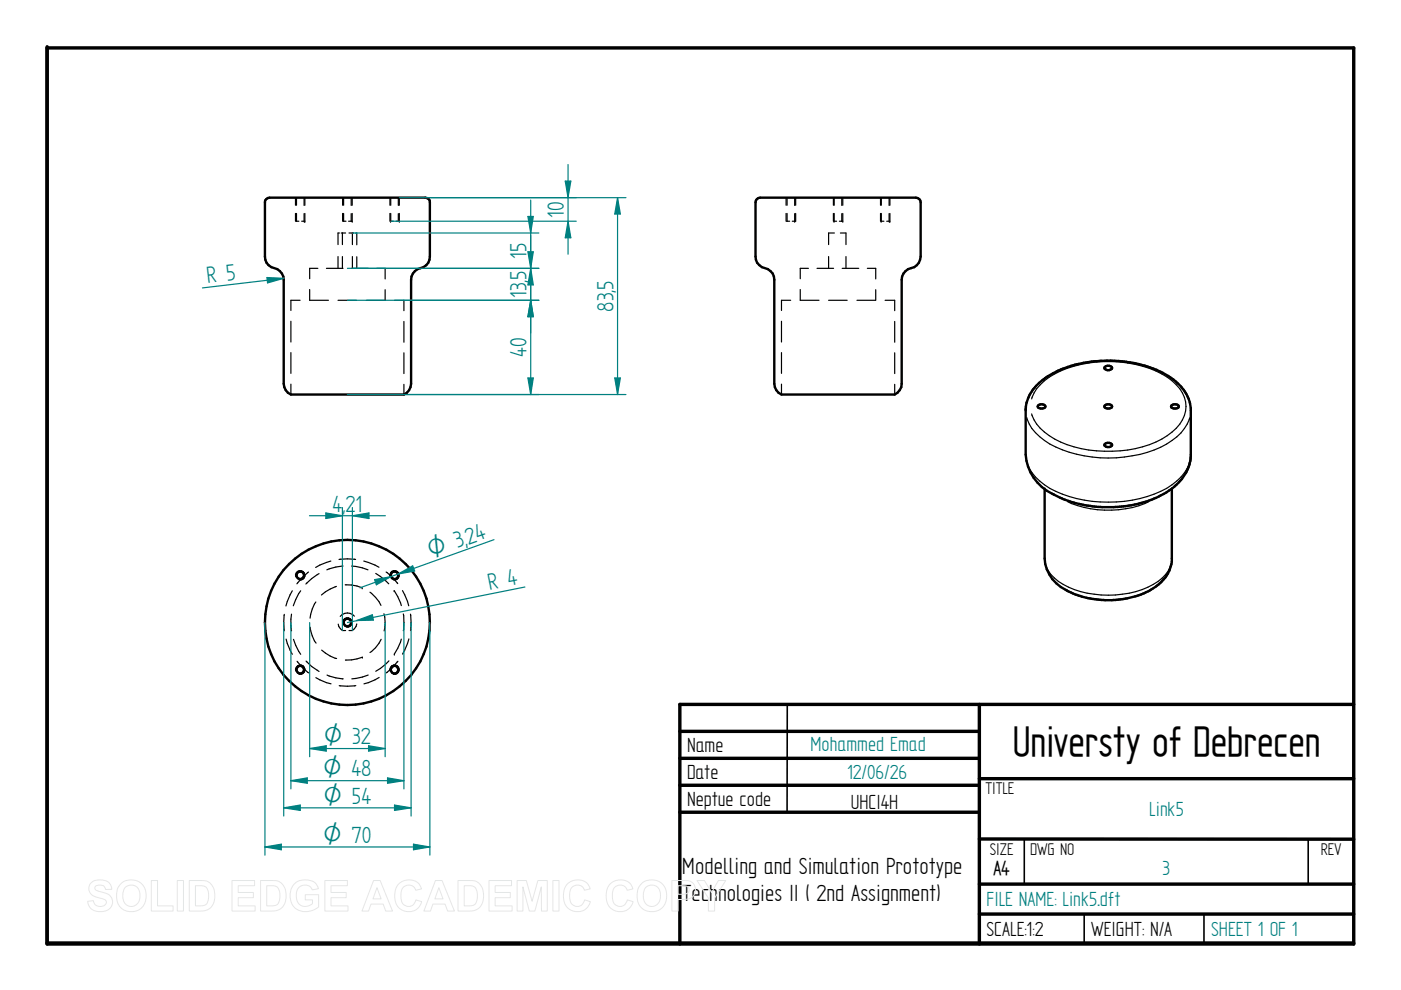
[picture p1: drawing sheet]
<svg xmlns="http://www.w3.org/2000/svg" width="297mm" height="210mm" viewBox="0 0 297 210" stroke-linecap="round" stroke-linejoin="round" font-family="sans-serif">
<path d="M10 9.9v190.3h277v-190h-277M144.1 155.1h63.5M207.6 149.4v50.8M287 149.4h-142.9v50.8M144.1 160.8h63.5M144.1 166.5h63.5M144.1 172.2h63.5M207.6 165.1h79.4M207.6 177.9h79.4M10 199.9h277M207.6 187.5h79.4M207.6 193.8h79.4" fill="none" stroke="#000" stroke-width=".72"/>
<path d="M166.9 149.4v22.8M217.2 178.1v9.4M277.4 178.1v9.4M229.9 193.8v6.4M255.3 193.8v6.4" fill="none" stroke="#000" stroke-width=".34"/>
<g fill="none" stroke="#000" stroke-width=".25">
<path d="M62.7 45.3v1.6M62.7 41.9v1.6M62.8 46.9h.6M62.9 41.9v1.6M62.9 45.3v1.6M64.5 45.3v1.6h-.5M64.5 41.9v1.7M64.5 46.9h.1M64.6 46.9h.1M64.6 41.9v1.6M64.6 45.3v1.6M67.4 56.9h-1.7v2.2"/>
<path d="M69.2 56.9h3.5M71.7 54.4v2.5M72 49.4h-.3v2.5M72.3 49.4h1M72.6 49.4v2.5M72.6 54.4v2.5M72.6 45.3v1.6M72.6 41.9v1.6M72.8 46.9h.6M72.9 41.9v1.6M72.9 45.3v1.6M73.9 46.9h.6"/>
<path d="M74 49.4h1M74.5 41.9v1.7M74.5 45.3v1.6M74.5 56.9h3.6M74.7 46.9h.1M74.7 41.9v1.6M74.7 45.3v1.6M74.7 49.4v2.5M74.7 54.4v2.5M75.4 49.4h.2v2.5M75.6 54.4v2.5M79.9 56.9h1.8v2.2"/>
<path d="M82.7 45.3v1.6M82.7 41.9v1.6M82.8 46.9h.1M82.8 45.3v1.6h.6M82.8 41.9v1.6M84.5 41.9v1.7M84.5 45.3v1.6M84.5 46.9h-.5M84.7 46.9h.1M84.7 41.9v1.6M84.7 45.3v1.6M166.7 45.3v1.6"/>
<path d="M166.7 41.9v1.6M166.8 46.9h.6M166.9 41.9v1.6M166.9 45.3v1.6M168 46.9h.5M168.5 46.9h.1M168.5 41.9v1.7M168.5 45.3v1.6M168.7 45.3l-.1 1.6M168.7 41.9v1.6M171.4 56.9h-1.7v2.2M173.2 56.9h3.5"/>
<path d="M175.7 54.4v2.5M176.7 45.3v1.6M176.7 41.9v1.6M176.8 46.9h.1M176.9 45.3v1.6h.5M176.9 41.9v1.6M176.9 49.4h-1.2v2.5M178.2 49.4h1.2v2.5M178.5 41.9v1.7M178.5 45.3v1.6M178.6 56.9h3.5M178.6 46.9h-.6"/>
<path d="M178.7 46.9h.1M178.7 41.9v1.6M178.7 45.3v1.6M179.4 54.4v2.5M183.9 56.9h1.8v2.2M186.7 45.3v1.6M186.7 41.9v1.6M186.8 46.9h.1M186.9 45.3v1.6h.5M186.9 41.9v1.6M188.5 45.3v1.6h-.5M188.5 41.9v1.7"/>
<path d="M188.5 46.9h.1M188.7 46.9h.1M188.7 41.9v1.6M188.7 45.3v1.6M61.7 68.1v4.4M61.7 74.8v4.4M63.6 63.7h-1.9v2.1M65.7 61.4v2.3h3.9M71.7 63.7h3.9M77.7 63.7h3.9M81.7 61.4v2.3M83.6 63.7h2v2.2"/>
<path d="M85.6 68.2v4.4M85.6 74.8v4.4M165.7 68.1v4.4M165.7 74.8v4.4M167.6 63.7h-1.9v2.1M169.7 61.4v2.3h3.9M175.7 63.7h3.9M181.7 63.7h3.9M185.7 61.4v2.3M187.7 63.7h2v2.2M189.7 68.2v4.4M189.7 74.8v4.4"/>
<path d="M61.7 81.4v2.3M85.6 81.5v2.2M165.7 81.4v2.3M189.7 81.5v2.2M217.7 88.6a10.4 10.4 0 0 0 6.2 6.2 27.5 27.5 0 0 0 23.5-.7 9.7 9.7 0 0 0 4.8-5.5M218.7 84.6a10.2 10.2 0 0 1 6.2-5.9 26.1 26.1 0 0 1 21.4 .6 9.4 9.4 0 0 1 5.1 5.9 7.3 7.3 0 0 1-3.9 7.2 24.3 24.3 0 0 1-16.7 3 17.2 17.2 0 0 1-11-5.5l-1.1-2.1M252.2 98a10.4 10.4 0 0 1-6.1 6.2 27.9 27.9 0 0 1-23.5-.7 10.1 10.1 0 0 1-4.9-5.5M252.5 87h.1M70.1 119l-2.3 .8-.9 .5M71.9 118.6l1.8-.1 1.7 .1M77.1 119l2.4 .8 .8 .5M221.8 120a9.2 9.2 0 0 0 6 5 21.4 21.4 0 0 0 16.7-1.1 7.5 7.5 0 0 0 3.7-3.9"/>
<path d="M226.3 106.3a21.4 21.4 0 0 0 17.2 .1M60.3 130.3l-.1 1.7 .1 1.7M60.7 135.5l.2 .9 1.1 2.3M61.8 130.2l-.1 2.5 .1 1.1M62 125.3l-1.4 3.2M62.2 135.6l.5 1.2 1.1 1.9M62.7 122.3a.99 .99 0 0 1 .8-1.3 .99 .99 0 0 1 1.1 1 .99 .99 0 0 1-1.2 .9M63.8 125.3l-1.1 1.8-.5 1.3M65.4 121.3l-2.5 2.5M65.7 133a7.6 7.6 0 0 0 1.3 3.4M67 127.6a7.7 7.7 0 0 0-1.3 3.5M67.6 121.6l-1.5 1.1-1.2 1.1"/>
<path d="M68.2 137.8a7.3 7.3 0 0 0 3.2 1.8M71.3 124.3a9.2 9.2 0 0 0-3.1 1.9M71.7 132.3a1.46 1.46 0 0 0 1.6 1.4M72.7 132.2a.99 .99 0 0 1 .8-1.2 .99 .99 0 0 1 1.1 1 .99 .99 0 0 1-1.2 .9M72.7 120l-1.5 .2-1.9 .6M73.2 124a8.1 8.1 0 0 1 3.6 .6M74.5 120l2.3 .4 1.2 .4M75.1 130.6a1.97 1.97 0 0 0-3 .1M75.6 132.3a1.53 1.53 0 0 1-1.6 1.4M76.8 124.6h.1M76.8 139.4a8.7 8.7 0 0 1-3.6 .6M76.8 139.3h.1"/>
<path d="M78.4 125.6a8 8 0 0 1 2.4 2.8M79.7 121.6l.9 .6 1.8 1.6M80.8 135.6a6.8 6.8 0 0 1-2.4 2.7M81.4 130.1a7.2 7.2 0 0 1 0 3.7M81.9 121.3l1.3 1.1 1.1 1.3M82.7 122.3a.99 .99 0 0 1 .8-1.3 .99 .99 0 0 1 1.1 1 .99 .99 0 0 1-1.2 .9M83.6 125.2h.1M83.6 138.7h.1M83.6 125.3l.7 1.2 .8 1.9M85.1 135.5l-.8 2-.7 1.2M85.3 125.2l1.1 2.3 .3 .9M85.5 130.2l.1 1.8-.1 1.7"/>
<path d="M86.7 135.5l-1.4 3.2M87 130.2l.2 1.8-.2 1.7M62.7 142.2a1.01 1.01 0 0 1 .9-1.2 1.01 1.01 0 0 1 1.1 1.1 1.01 1.01 0 0 1-1.3 .9M63 140.2l1.1 1.3 1.3 1.2M64.9 140.2l1.2 1.1 1.5 1.1M67 143.7l2.2 1 1 .3M69.3 143.1l1.9 .6 1.6 .2M71.9 145.4l1.8 .1 1.7-.1M78.1 143.1l-1.3 .5-2.2 .3M80.4 143.6l-2.3 1.1-.9 .3M82.5 140.1l-1.9 1.6-.9 .6M82.7 142.2a1.01 1.01 0 0 1 .9-1.2 1.01 1.01 0 0 1 1.1 1.1 1.01 1.01 0 0 1-1.3 .9"/>
<path d="M84.4 140.2l-1.2 1.3-1.3 1.2"/>
</g>
<g fill="none" stroke="#000" stroke-width=".51">
<path d="M56.5 42.2l.6-.3h33.1a.94 .94 0 0 1 .9 1v11.5a2.65 2.65 0 0 1-2.6 2.7 2.61 2.61 0 0 0-1.3 2.2v22.1a2.56 2.56 0 0 1-1.6 2.3h-23.9a2.56 2.56 0 0 1-1.5-2.3v-22.1a2.84 2.84 0 0 0-2.7-2.7 2.4 2.4 0 0 1-1.3-2.2v-11.5v-.4zM160.5 42.2l.7-.3h33a1.01 1.01 0 0 1 1 1v11.5a2.83 2.83 0 0 1-2.7 2.7 2.61 2.61 0 0 0-1.3 2.2v22.1a2.62 2.62 0 0 1-1.5 2.3h-24a2.56 2.56 0 0 1-1.5-2.3v-22.1a2.84 2.84 0 0 0-2.7-2.7 2.4 2.4 0 0 1-1.3-2.2v-11.5zM234.2 77.8a1.01 1.01 0 0 1 1.6 .2 .94 .94 0 0 1-1.7 0zM220.1 86a1.01 1.01 0 0 1 1.6 .2 .99 .99 0 0 1-1.7 0zM220.3 81.2a22.5 22.5 0 0 1 15.6-4.7 21.6 21.6 0 0 1 13.9 4.8 7.9 7.9 0 0 1 2.7 5.7v9.4a10.1 10.1 0 0 1-6.1 8.5 26.2 26.2 0 0 1-23.3-.2 9.9 9.9 0 0 1-5.6-8.3v-9.7a8 8 0 0 1 2.8-5.5zM234.2 94.1a1.01 1.01 0 0 1 1.6 .3 .99 .99 0 0 1-1.7 0zM234.2 86a1.01 1.01 0 0 1 1.6 .2 .99 .99 0 0 1-1.7 0zM248.4 86a1.01 1.01 0 0 1 1.5 .2 .99 .99 0 0 1-1.6 0zM221.5 103.6v14.8a8.6 8.6 0 0 0 5.6 7.2 19.3 19.3 0 0 0 17.8-1.1 7.3 7.3 0 0 0 3.6-6.1v-14.8"/>
<circle cx="63.7" cy="122" r=".81"/>
<circle cx="73.6" cy="132" r="17.5"/>
<circle cx="73.7" cy="132" r=".8"/>
<circle cx="83.6" cy="122" r=".81"/>
<circle cx="63.7" cy="142" r=".81"/>
<circle cx="83.6" cy="142" r=".81"/>
</g>
<path d="M56.2 132v49.3M91.1 132v49.3M56.2 179.6l3.4-.6v1.2z" fill="none" stroke="#008080" stroke-width=".25"/>
<path d="M56.2 179.6l3.4-.6v1.2z" fill="#008080"/>
<path d="M87.7 179l3.4 .6-3.4 .6z" fill="none" stroke="#008080" stroke-width=".25"/>
<path d="M87.7 179l3.4 .6-3.4 .6z" fill="#008080"/>
<path d="M60.2 132v41M87.2 132v41M56.2 179.6h34.9M60.2 171.3l3.5-.6v1.1z" fill="none" stroke="#008080" stroke-width=".25"/>
<path d="M60.2 171.3l3.5-.6v1.1z" fill="#008080"/>
<path d="M83.6 170.7l3.6 .6-3.6 .5z" fill="none" stroke="#008080" stroke-width=".25"/>
<path d="M83.6 170.7l3.6 .6-3.6 .5z" fill="#008080"/>
<path d="M61.7 132v35.3M85.6 132v35.3M60.2 171.3h27M61.7 165.5l3.4-.6v1.2z" fill="none" stroke="#008080" stroke-width=".25"/>
<path d="M61.7 165.5l3.4-.6v1.2z" fill="#008080"/>
<path d="M82.2 164.9l3.4 .6-3.4 .6z" fill="none" stroke="#008080" stroke-width=".25"/>
<path d="M82.2 164.9l3.4 .6-3.4 .6z" fill="#008080"/>
<path d="M65.7 132v28.4M81.7 132v28.4M65.7 158.7l3.5-.6v1.2zM61.7 165.5h23.9" fill="none" stroke="#008080" stroke-width=".25"/>
<path d="M65.7 158.7l3.5-.6v1.2z" fill="#008080"/>
<path d="M78.1 158.1l3.6 .6-3.6 .6z" fill="none" stroke="#008080" stroke-width=".25"/>
<path d="M78.1 158.1l3.6 .6-3.6 .6z" fill="#008080"/>
<path d="M104.7 114.4l-28.4 10.2M79.4 122.9l3.5-.6-3.1 1.7zM65.7 158.7h16" fill="none" stroke="#008080" stroke-width=".25"/>
<path d="M79.4 122.9l3.5-.6-3.1 1.7z" fill="#008080"/>
<path d="M84.4 121.7l3.1-1.7 .4 1.1z" fill="none" stroke="#008080" stroke-width=".25"/>
<path d="M84.4 121.7l3.1-1.7 .4 1.1z" fill="#008080"/>
<path d="M75.6 131.6l3.3-1.3 .3 1.2zM111.3 124.5l-37.6 7.5" fill="none" stroke="#008080" stroke-width=".25"/>
<path d="M75.6 131.6l3.3-1.3 .3 1.2z" fill="#008080"/>
<path d="M69.1 108.8l3.5 .5-3.5 .6zM72.6 107.6v26.1M74.7 107.6v26.1" fill="none" stroke="#008080" stroke-width=".25"/>
<path d="M69.1 108.8l3.5 .5-3.5 .6z" fill="#008080"/>
<path d="M74.7 109.3l3.5-.5v1.1z" fill="none" stroke="#008080" stroke-width=".25"/>
<path d="M74.7 109.3l3.5-.5v1.1z" fill="#008080"/>
<path d="M90.2 41.9h42.5M130.9 41.9l.6 3.5h-1.2zM73.7 83.7h59M65.6 109.3h16.1" fill="none" stroke="#008080" stroke-width=".25"/>
<path d="M130.9 41.9l.6 3.5h-1.2z" fill="#008080"/>
<path d="M130.3 80.1h1.2l-.6 3.6z" fill="none" stroke="#008080" stroke-width=".25"/>
<path d="M130.3 80.1h1.2l-.6 3.6z" fill="#008080"/>
<path d="M82.8 46.9h39.4M84.7 41.9h37.5M120.4 46.9l.6 3.5h-1.2zM130.9 41.9v41.8" fill="none" stroke="#008080" stroke-width=".25"/>
<path d="M120.4 46.9l.6 3.5h-1.2z" fill="#008080"/>
<path d="M119.8 38.4h1.2l-.6 3.5z" fill="none" stroke="#008080" stroke-width=".25"/>
<path d="M119.8 38.4h1.2l-.6 3.5z" fill="#008080"/>
<path d="M120.4 34.9v19M73.7 56.9h40.6M74.7 49.4h39.6M111.9 45.9h1.2l-.6 3.5z" fill="none" stroke="#008080" stroke-width=".25"/>
<path d="M111.9 45.9h1.2l-.6 3.5z" fill="#008080"/>
<path d="M112.5 56.9l.6 3.5h-1.2z" fill="none" stroke="#008080" stroke-width=".25"/>
<path d="M112.5 56.9l.6 3.5h-1.2z" fill="#008080"/>
<path d="M74.7 56.9h39.6M111.9 53.4h1.2l-.6 3.5zM112.5 42.4v21.5M73.7 63.7h40.6" fill="none" stroke="#008080" stroke-width=".25"/>
<path d="M111.9 53.4h1.2l-.6 3.5z" fill="#008080"/>
<path d="M112.5 63.7l.6 3.4h-1.2z" fill="none" stroke="#008080" stroke-width=".25"/>
<path d="M112.5 63.7l.6 3.4h-1.2z" fill="#008080"/>
<path d="M112.5 49.9v20.8M85.6 63.7h28.7M112.5 63.7l.6 3.4h-1.2zM73.7 83.7h40.6" fill="none" stroke="#008080" stroke-width=".25"/>
<path d="M112.5 63.7l.6 3.4h-1.2z" fill="#008080"/>
<path d="M111.9 80.1h1.2l-.6 3.6z" fill="none" stroke="#008080" stroke-width=".25"/>
<path d="M111.9 80.1h1.2l-.6 3.6z" fill="#008080"/>
<path d="M56.6 58.8l3.6 .2-3.5 1zM60.2 59l-17.3 2M112.5 63.7v20" fill="none" stroke="#008080" stroke-width=".25"/>
<path d="M56.6 58.8l3.6 .2-3.5 1z" fill="#008080"/>
<g fill="none" stroke="#e6e6e6" stroke-width=".21">
<path d="M19.3 187.2a3.1 3.1 0 0 1 4 .2l.4 1.2h-1.3a1.28 1.28 0 0 0-1-.9 1.28 1.28 0 0 0-1.3 .4v.4a5.6 5.6 0 0 0 2.5 1 1.98 1.98 0 0 1 1.2 2.3 1.98 1.98 0 0 1-2.2 1.5 2.48 2.48 0 0 1-3-2.2l1.2-.1a1.44 1.44 0 0 0 1.3 1.2 1.44 1.44 0 0 0 1.5-.9 1.18 1.18 0 0 0-1.4-.9 2.36 2.36 0 0 1-2.4-2l.1-.7zM25.8 187.2a3.3 3.3 0 0 1 3.9-.1 3.3 3.3 0 0 1 1.2 3.8 3.2 3.2 0 0 1-3.8 2.3 3.2 3.2 0 0 1-2.4-3.7 3 3 0 0 1 1.1-2.3zM26.5 188.2a1.87 1.87 0 0 1 2.2-.3 1.87 1.87 0 0 1 1 2 1.87 1.87 0 0 1-1.8 2.3 1.87 1.87 0 0 1-1.9-2.3l.1-.8zM32.1 186.7h1.3v5.4h3.3v1.1h-4.6zM37.6 186.7h1.3v6.5h-1.3zM40.1 186.7h2.4a2.79 2.79 0 0 1 3 3.3 2.79 2.79 0 0 1-2.9 3.2h-2.5zM41.4 187.8a2.64 2.64 0 0 1 2.5 .5 3.3 3.3 0 0 1-.3 3.5l-.8 .3h-1.4zM49.2 186.7h4.8v1.1h-3.5v1.4h3.2v1.1h-3.2v1.8h3.6v1.1h-4.9zM55.2 186.7h2.4a2.79 2.79 0 0 1 3.1 3.3 2.79 2.79 0 0 1-3 3.2h-2.5zM56.6 187.8a2.64 2.64 0 0 1 2.4 .5 3.3 3.3 0 0 1-.3 3.5l-.8 .3h-1.3zM62.3 187.5a3.6 3.6 0 0 1 4.6-.2l.6 1.1-1.3 .3a1.8 1.8 0 0 0-2.2-.9 1.8 1.8 0 0 0-1.2 2 2.01 2.01 0 0 0 1.1 2.2 2.01 2.01 0 0 0 2.3-.4v-.8h-1.5v-1.1h2.9v2.6a3.8 3.8 0 0 1-5.5-.3 4 4 0 0 1 .2-4.5zM68.9 186.7h4.8v1.1h-3.5v1.4h3.2v1.1h-3.2v1.8h3.6v1.1h-4.9z"/>
<path d="M79.2 186.7h1.4l2.6 6.5h-1.4l-.6-1.5h-2.5l-.6 1.5h-1.4zM79.9 188.2l.9 2.4h-1.7zM84.5 187.5a2.87 2.87 0 0 1 4.9 1l-1.3 .3a1.6 1.6 0 0 0-1.8-1.1 1.6 1.6 0 0 0-1.3 1.7 2.19 2.19 0 0 0 1.3 2.8 1.55 1.55 0 0 0 1.9-1.4l1.2 .4a2.93 2.93 0 0 1-3.4 2 2.93 2.93 0 0 1-2.3-3.3v-.6a3.2 3.2 0 0 1 .8-1.8zM92.3 186.7h1.4l2.6 6.5h-1.4l-.5-1.5h-2.6l-.5 1.5h-1.4zM93 188.2l.9 2.4h-1.7zM97.1 186.7h2.4a2.79 2.79 0 0 1 3 3.3 2.79 2.79 0 0 1-2.9 3.2h-2.5zM98.4 187.8a2.64 2.64 0 0 1 2.4 .5 3.3 3.3 0 0 1-.2 3.5l-.9 .3h-1.3zM103.7 186.7h4.8v1.1h-3.5v1.4h3.2v1.1h-3.2v1.8h3.6v1.1h-4.9zM109.6 186.7h2l1.2 4.4 1.2-4.4h2v6.5h-1.2v-5.2l-1.4 5.2h-1.2l-1.3-5.2v5.2h-1.3zM117.2 186.7h1.3v6.5h-1.3zM120.3 187.5a2.87 2.87 0 0 1 4.8 1l-1.2 .3a1.6 1.6 0 0 0-1.9-1.1 1.6 1.6 0 0 0-1.2 1.7 2.19 2.19 0 0 0 1.3 2.8 1.55 1.55 0 0 0 1.8-1.4l1.3 .4a2.93 2.93 0 0 1-3.5 2 2.93 2.93 0 0 1-2.2-3.3v-.6a3.2 3.2 0 0 1 .8-1.8zM129.3 187.5a2.87 2.87 0 0 1 4.9 1l-1.2 .3a1.6 1.6 0 0 0-1.9-1.1 1.6 1.6 0 0 0-1.3 1.7 2.19 2.19 0 0 0 1.3 2.8 1.55 1.55 0 0 0 1.9-1.4l1.2 .4a2.93 2.93 0 0 1-3.4 2 2.93 2.93 0 0 1-2.3-3.3l.1-.6a3.2 3.2 0 0 1 .7-1.8z"/>
<path d="M136.2 187.2a3.3 3.3 0 0 1 3.9-.1 3.3 3.3 0 0 1 1.1 3.8 3.2 3.2 0 0 1-3.7 2.3 3.2 3.2 0 0 1-2.4-3.7 3 3 0 0 1 1.1-2.3zM136.9 188.2a1.87 1.87 0 0 1 2.2-.3 1.87 1.87 0 0 1 .9 2 1.87 1.87 0 0 1-1.8 2.3 1.87 1.87 0 0 1-1.8-2.3l.1-.8zM142.4 186.7h2.1a2.5 2.5 0 0 1 2.7 1 2.08 2.08 0 0 1-.1 2.2 2.08 2.08 0 0 1-2.1 .8h-1.2v2.5h-1.4zM143.8 187.8h.6a1.28 1.28 0 0 1 1.7 .9 1.22 1.22 0 0 1-1.6 .9h-.7zM147.8 186.7h1.5l1.6 2.5 1.4-2.5h1.6l-2.4 3.7v2.8h-1.3v-2.8z"/>
</g>
<text font-size="10.1" x="214.7" y="160.4">Universty of Debrecen</text>
<g font-size="5.6" fill="#008080">
<text x="119.5" y="46.1" transform="rotate(-90 119.5 46.1)">10</text>
<text x="111.6" y="54.9" transform="rotate(-90 111.6 54.9)">15</text>
<text x="44" y="60" transform="rotate(-7 44 60)">R 5</text>
<text x="111.6" y="63.2" transform="rotate(-90 111.6 63.2)">13,5</text>
<text x="130.1" y="66.1" transform="rotate(-90 130.1 66.1)">83,5</text>
<text x="111.6" y="75.7" transform="rotate(-90 111.6 75.7)">40</text>
<text x="70.5" y="108.5">4,21</text>
<text x="99.3" y="115.5" transform="rotate(-20 99.3 115.5)">24</text>
<text x="103.8" y="125.1" transform="rotate(-11 103.8 125.1)">R 4</text>
</g>
<g font-size="5.6">
<text x="144.6" y="185.3">Modelling and Simulation Prototype</text>
<text x="144.6" y="191">Technologies II ( 2nd Assignment)</text>
</g>
<g font-size="5.4" fill="#008080">
<text x="91.3" y="118.3" transform="rotate(-20 91.3 118.3)">O 3,</text>
<text x="68.7" y="157.8">O 32</text>
<text x="68.5" y="164.6">O 48</text>
<text x="68.6" y="170.4">O 54</text>
<text x="68.5" y="178.7">O 70</text>
</g>
<g font-size="4.9">
<text x="145.7" y="159.4">Name</text>
<text x="145.7" y="165.1">Date</text>
<text x="145.7" y="170.8">Neptue code</text>
<text x="180.4" y="171.4">UHCI4H</text>
<text x="209.2" y="198.5">SCALE:1:2</text>
<text x="231.4" y="198.5">WEIGHT: N/A</text>
</g>
<g font-size="4.9" fill="#008080">
<text x="171.8" y="159.3">Mohammed Emad</text>
<text x="179.6" y="165.2">12/06/26</text>
<text x="243.7" y="173.1">Link5</text>
<text x="246.5" y="185.5">3</text>
<text x="209.2" y="192.2">FILE NAME: Link5.dft</text>
<text x="256.8" y="198.5">SHEET 1 OF 1</text>
</g>
<text font-size="4.8" x="210.6" y="185.4">A4</text>
<g font-size="4.1">
<text x="208.9" y="168.4">TITLE</text>
<text x="209.8" y="181.2">SIZE</text>
<text x="218.4" y="181.2">DWG NO</text>
<text x="280" y="181.2">REV</text>
</g>
</svg>
